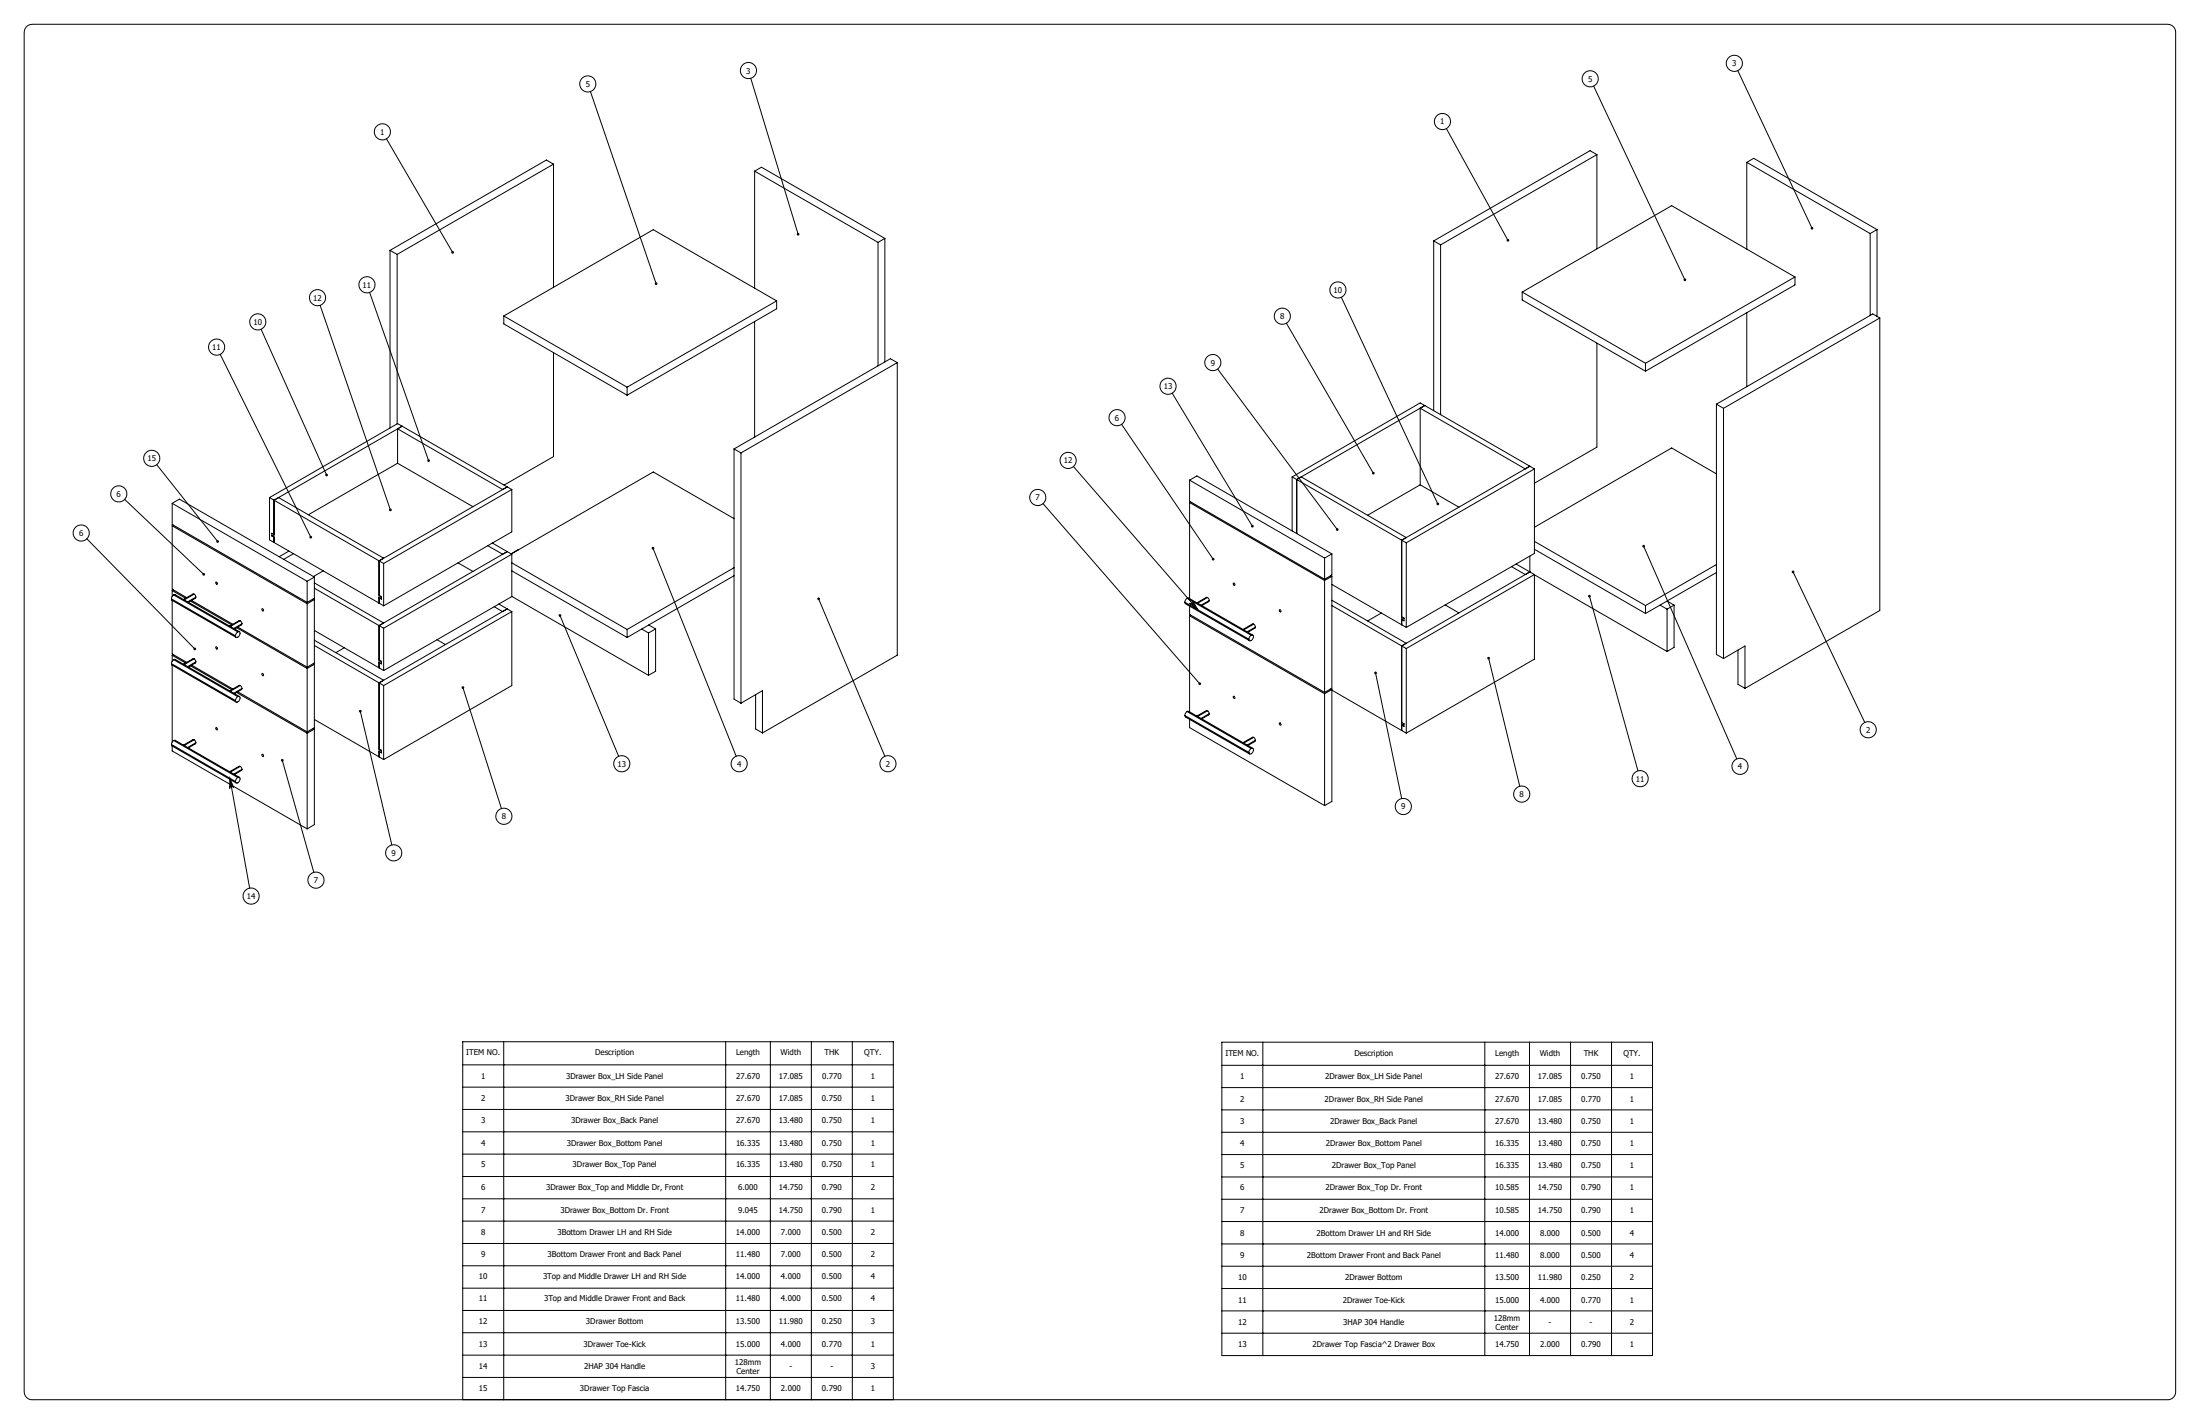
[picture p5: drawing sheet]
<svg xmlns="http://www.w3.org/2000/svg" width="864mm" height="559mm" viewBox="0 0 864 559" stroke-linecap="round" stroke-linejoin="round" font-family="sans-serif">
<g fill="none" stroke="#000" stroke-width=".39">
<path d="M10.2 10.8l1.2-1 1.3-.3h838.2a3.2 3.2 0 0 1 3.1 3.2v533.4a3.1 3.1 0 0 1-3.1 3.2h-838.2a3.2 3.2 0 0 1-3.2-3.2v-533.4zM231.8 35.9l25.8 75.4M294.7 30.7l18.6 61.2M625.6 33.8l35.8 76M682.2 27.7l29.1 61.9M151.7 54.5l26 44.5M567.8 50.4l24.1 43.9M217.3 64.4l-61.4 35.4M217.3 64.4v48.3M217.3 64.4l-2.8-1.6-61.4 35.4M296.2 67.2v45.9M296.2 67.2l48.5 27.9"/>
<path d="M296.2 67.2l2.7-1.6 48.4 28M626.9 60.7l-2.7-1.6-61.4 35.4M626.9 60.7l-61.4 35.4M626.9 60.7v36.9M685.7 63.7v34.1M685.7 63.7l48.4 28M685.7 63.7l2.7-1.6 48.4 28M153.1 98.2l2.8 1.6M153.1 98.2v69.7M155.9 99.8v66.5M344.7 95.1v48.5M347.3 93.6l-2.6 1.5"/>
<path d="M347.3 93.6v48.4M562.8 94.5l2.7 1.6M562.8 94.5v66.7M565.5 96.1v66.6M734.1 91.7v32.1M736.8 90.1l-2.7 1.6M736.8 90.1v34M125.7 119.8l27.5 80.3M145.1 114.8l23.1 66M304.9 118.1l-58.7 33.8M304.9 118.1l-48.5-28-58.6 33.9M304.9 118.1v3.1l-58.7 33.9"/>
<path d="M526.5 116.6l37.9 81.2M597.5 114.6v3.1l48.4 28M597.5 114.6l48.4 28M704.6 108.7v3.1l-58.7 33.9M704.6 108.7l-58.7 33.9M704.6 108.7l-48.4-28-58.7 33.9M86.4 139l35.6 71.8M102.5 129.2l25.7 57.2M197.8 124v3.1l48.4 28M197.8 124l48.4 27.9M217.3 138.4v40.8l-19.4 11.2M296.2 126.2v45.3"/>
<path d="M505 126.8l34.1 58.9M626.9 134.7v40.8l-24.6 14.1M685.7 122.7v29M737.9 124.8l-61.3 35.4M737.9 124.8l-2.7-1.6-61.4 35.4M737.9 124.8v114.8l-52.9 30.5M246.2 151.9v3.2M352.2 142.3l-61.3 35.4M352.2 142.3v114.8l-52.9 30.5M352.2 142.3l-2.7-1.5-61.4 35.4M460.1 154.3l31.5 52.2M478 144.8l46.9 63"/>
<path d="M559.3 159.1l-1.8 1.1M559.3 159.1l41.2 23.9M559.3 159.1l-1.8-1-50.3 29M559.3 159.1l-50.3 29.1M645.9 142.6v3.1M673.8 158.6l2.8 1.6M673.8 158.6v98.2l2.8 1.6M156.1 168.3l41.2 23.8 1.8-1M156.1 168.3v13.5M157.9 167.3l-1.8 1M157.9 167.3l41.2 23.8M157.9 167.3l-1.8-1.1-50.3 29.1"/>
<path d="M157.9 167.3l-50.3 29M288.1 176.2l2.8 1.5M288.1 176.2v98.2l2.8 1.5M290.9 177.7v98.2M440.3 166.5l35.9 52.9M557.5 160.2l41.2 23.8 1.8-1M557.5 160.2v30.1M676.6 160.2v98.2M48.9 196l31.1 29.4M61.5 182.4l23.9 30.1M67.6 197.5v8.3l53 30.6M67.6 197.5l53 30.6"/>
<path d="M67.6 197.5l2.8-1.6 53 30.5M105.8 195.3l43 24.8M105.8 195.3v16.5l43 24.9M107.6 196.3v16.6M107.6 196.3l1.8-1 41.2 23.7-1.8 1.1M156.1 181.8l29.5 17M156.1 181.8l-35.1 20.2M199.1 191.1l1.8 1M199.1 191.1l-50.3 29M200.9 192.1v16.6l-50.3 29M200.9 192.1l-50.3 29M409.4 197.6l61.6 70.7"/>
<path d="M421.4 183.1l48.7 56.1M467 188.4l53 30.6M467 188.4l2.8-1.6 53 30.5M467 188.4v8.3l53 30.6M467 197.2v37.7M467 197.2l53 30.6M467.4 197l-.4 .2M507.2 187.1v21.3M507.2 187.1l1.8 1.1M509 188.2v21.2M509 188.2l41.2 23.8M509 188.2l1.8-1.1 41.2 23.9-1.8 1"/>
<path d="M557.5 190.3l15.2 8.7M557.5 190.3l-20.6 11.9M600.5 183l1.8 1M600.5 183l-50.3 29M602.3 184v33.2l-50.3 29M602.3 184l-50.3 29M673.8 185.9l-17.6-10.1-53.9 31.1M34.1 211.4l42.3 43.2M67.6 206.3v24.9l5.7 3.3M67.6 206.3l53 30.6M68 206.1l-.4 .2M106.7 210.3l.9 .5"/>
<path d="M106.7 209.2l.9 .6-.9 .5zM113.4 216.3l-3.8 2.2M115.2 217.3l-3.8 2.2M191.5 214.1l5.8 3.4 1.8-1M193.3 213.1l5.8 3.4M199.1 216.5l1.8 1M199.1 216.5l-50.3 29M200.7 217.3h.1M200.9 217.5l-50.3 29M200.9 217.5v16.6M203.5 215.8l-2.8 1.5M256.3 215.1l32.7 81.7"/>
<path d="M288.1 203.5l-31.7-18.3-55.7 32.1M520 219v8.3M522.8 217.3l-2.8 1.7M522.8 217.3v8.3l-2.8 1.7M550.2 212v33.2M550.2 212l1.8 1M552 213v33.2M600.5 218.2v6.2M602.3 212.4l43.6 25.2M602.3 215.5l43.6 25.2M645.2 214.3l36.6 83.5M67.3 235l.2 .6 25.2 14.5"/>
<path d="M67.3 235l25.1 14.5M67.6 231.7v2.4M67.6 235.6v21l5.7 3.3M67.6 231.7l5.2 3.1M68 231.5l-.4 .2M68.2 233.5l-.7 .7-.2 .8M68.2 233.5l.6-.1 3.5 2M68.2 233.5l25.1 14.5M72.3 235.4l18.1 10.5M74.8 235.9l16.1 9.3M75.2 235.6l16.2 9.4M76.2 233.2l.7 1.1"/>
<path d="M76.2 233.2l-.5-.1-3.7 2.1M76.2 233.2l-3.9 2.2M76.9 234.3l-.2 .5-2.8 1.5M76.9 234.3l-3.2 1.9M84.7 228.4l.4 .1a.42 .42 0 0 1 .3 .6 .42 .42 0 0 1-.6 .2 .42 .42 0 0 1-.1-.6zM102.9 238.9h.3a.44 .44 0 0 1 .3 .6 .44 .44 0 0 1-.6 .2 .44 .44 0 0 1-.1-.6zM120.6 228.1v8.3M120.6 236.9v24.9M122.9 235l.5 .3M123.4 226.4v8.4l-2.8 1.6M123.4 235.3v24.9l-2.8 1.6M123.4 226.4l-2.8 1.7"/>
<path d="M123.4 230.8l25.4 14.7M123.4 228.7l27.2 15.8-1.8 1M123.4 235.3l-2.8 1.6M126.9 224l-3.9 2.2M148.8 220.1v16.6M148.8 234.6l.9-.5v1zM148.8 220.1l1.8 1M148.8 236.7l1.8 1M148.8 233.6l.9 .5M150.6 221.1v16.6M179.8 220.9l5.8 3.3M194 238.1l3.3 1.9 1.8-1.1"/>
<path d="M195.8 237l3.3 1.9M199.1 238.9l1.8 1.1M199.1 238.9l-50.3 29.1M200.9 234l53.7 31M200.9 240v29l-50.3 29.1M200.9 234.1l-50.3 29M200.9 240l-50.3 29M200.9 220.9l45.3 26.1M200.9 224l45.3 26.2M288.1 222.8l-41.9 24.2M288.1 225.9l-41.9 24.3M321.3 235l26 61.8"/>
<path d="M465.1 236.3l.2 .6 25.2 14.5M465.1 236.3l25.2 14.6M466 234.8l-.6 .6-.3 .9M466 234.8l.6-.1 3.5 2M466 234.8l25.1 14.5M466.9 236.7a.79 .79 0 0 0 1.1 .1 .79 .79 0 0 0 .1-1.1l2 3.5zM467 237.8v3.3l53 30.6M470.1 236.7l18.1 10.5M474 234.5l.7 1.2M474 234.5l-.5-.1-3.7 2.2M474 234.5l-3.9 2.2M474.7 235.7l-.2 .4-2.8 1.6"/>
<path d="M474.7 235.7l-3.2 1.8M484.1 228.9h.4a.44 .44 0 0 1 .4 .5 .44 .44 0 0 1-.7 .3 .44 .44 0 0 1-.1-.6zM502.3 239.3h.3a.39 .39 0 0 1 .4 .5 .39 .39 0 0 1-.6 .2zM520 227.8v43.9M522.4 225.9l.4 .3M522.8 226.2v43.9l-2.8 1.6M522.8 237.6l27.4 15.9M522.8 235.5l29.2 16.9-1.8 1.1M522.8 229.3l27.4 15.9M522.8 226.2l-2.8 1.6M567.3 237.4l5.4 3.1M593.3 222.4l5.4 3.1 1.8-1.1"/>
<path d="M595.1 221.3l5.4 3.1M600.5 224.4l1.8 1.1M600.5 224.4l-50.3 29.1M602.3 225.6l52.1 30.1M602.3 225.5l-50.3 29M602.3 225.5v33.2l-50.3 29M623.9 233.9l19.1 68.6M645.9 237.6v3.1M651.7 237.5l2.7 1.5M654.4 239v16.7M654.4 235.9l2.8 1.6M657.2 237.5v16.5l-2.8 1.7"/>
<path d="M657.2 237.5l-2.8 1.5M673.8 224.7l-27.9 16M673.8 221.5l-27.9 16.1M703.9 224.4l28.1 59.1M67.6 257.1v2.4M67.6 257.1l5.2 3.1M68 256.9l-.4 .2M68.2 258.9l-.7 .7-.2 .8M68.2 258.9l.6-.1 3.5 2M68.2 258.9l25.1 14.5M76.2 258.6l.7 1.1M76.2 258.6l-.4-.1-3.8 2.1"/>
<path d="M76.2 258.6l-3.9 2.2M76.9 259.7l-.2 .5-2.8 1.6M76.9 259.7l-3.2 1.9M84.7 253.9h.4a.44 .44 0 0 1 .3 .6 .44 .44 0 0 1-.6 .2 .44 .44 0 0 1-.1-.6zM90.4 245.9l3.6 2M92.9 246.3l27.7 16M93.3 246.1l27.3 15.7M93.3 248l-.6 .6-.3 .9M93.3 248a.75 .75 0 0 1 1 .3 .75 .75 0 0 1-.3 1 .82 .82 0 0 1-.6 .9 .82 .82 0 0 1-1-.6v-.1M94.3 243.6l.7 1.2M94.3 243.6h-.5l-3.7 2.1M94.3 243.6l-3.9 2.3"/>
<path d="M95 244.8l-.2 .4-2.8 1.6M95 244.8l-3.2 1.8M123.4 247.4l25.4 14.7M123.4 253.3l25.4 14.7M123.4 251.2l27.2 15.7-1.8 1.1M135.1 254.2l-3.3 1.9M148.8 245.5v16.6M148.8 245.5l1.8 1M148.8 259l.9 .5M150.6 246.5v16.6M171.6 251l3.2 1.9M219.8 241.5l23.1 55.3"/>
<path d="M246.2 247v3.2M251.9 246.8l2.7 1.6M254.6 248.4v16.6M254.6 245.3l2.8 1.5M257.4 246.8v16.6l-2.8 1.6M257.4 246.8l-2.8 1.6M467 241.7v37.7M467 241.7l53 30.5M467.4 241.4l-.4 .3M488.2 247.2l3.6 2M491.1 249.3l-.6 .7-.2 .9M491.1 249.3a.72 .72 0 0 1 1 .2 .72 .72 0 0 1-.2 1 .85 .85 0 0 1-.6 .9 .85 .85 0 0 1-1-.4v-.1"/>
<path d="M492.1 244.9l.7 1.2M492.1 244.9h-.5l-3.7 2.1M492.1 244.9l-3.9 2.3M492.8 246.1l-.2 .4-2.8 1.6M492.8 246.1l-3.2 1.8M542.3 240.6l-5.4 3.1M550.2 253.5v33.2M550.2 253.5l1.8 1M550.2 243.1l.9-.5v1zM550.2 245.2l1.8 1M550.2 242.1l.9 .5M552 254.5v33.2"/>
<path d="M584.3 258.3l12.3 50.3M676.6 258.4l8.4-4.9v16.6M682.2 255.1v13.4l2.8 1.6M67.3 260.4l.2 .6 25.2 14.5M67.3 260.4l25.1 14.5M67.6 261v30.2M72.3 260.8l18.1 10.5M74.8 261.3l16.1 9.3M75.2 261l16.2 9.4M90.4 271.3l3.6 2M92.9 271.7l27.7 16M93.3 271.5l27.3 15.7"/>
<path d="M93.3 273.4l-.7 .8-.2 .7M93.3 273.4a.75 .75 0 0 1 1 .3 .75 .75 0 0 1-.3 1 .8 .8 0 0 1-.7 .9 .8 .8 0 0 1-.9-.7M94.3 269l.7 1.2M94.3 269l-.4-.1-3.8 2.2M94.3 269l-3.9 2.3M95 270.2l-.2 .4-2.8 1.6M95 270.2l-3.2 1.8M102.9 264.3l.3 .1a.42 .42 0 0 1 .3 .5 .42 .42 0 0 1-.5 .3 .42 .42 0 0 1-.2-.6zM120.6 262.3v24.9M122.9 260.4l.5 .3M123.4 260.7v24.9l-2.8 1.6M123.4 260.7l-2.8 1.6"/>
<path d="M141.4 279.1l12.4 52.5M148.8 268v29M148.8 262.1l1.8 1M148.8 260l.9-.5v1zM148.8 268l1.8 1M150.6 269v29.1M181.7 269.8l15.1 47.5M290.9 275.9l8.4-4.9v16.6M296.6 272.6v13.5l2.7 1.5M466 279.2l-.6 .6-.3 1M466 279.2l.6-.1 3.5 2.1M466 279.2l25.1 14.5"/>
<path d="M474 278.9l.7 1.2M474 278.9l-.4-.1-3.8 2.2M474 278.9l-3.9 2.3M484.1 273.3h.4a.39 .39 0 0 1 .4 .4 .39 .39 0 0 1-.5 .4zM520 272.2v43.9M522.4 270.3l.4 .3M522.8 270.6v43.9l-2.8 1.6M522.8 270.8l27.4 15.9M522.8 270.6l-2.8 1.6M540 264.1l10.2 49.3M67.3 292.1l.3 .6 25.1 14.5M67.3 292.1l25.1 14.6"/>
<path d="M67.6 292.7v2l53 30.6M68.2 290.6l-.7 .8-.2 .7M68.2 290.6l.5-.1 3.6 2.1M68.2 290.6l25.1 14.5M72.3 292.6l18.1 10.4M76.2 290.3l.7 1.2M76.2 290.3l-.5-.1-3.7 2.2M76.2 290.3l-3.9 2.3M76.9 291.5l-.2 .4-2.8 1.6M76.9 291.5l-3.2 1.8M84.8 285.6l.3 .1a.41 .41 0 0 1 .3 .5 .41 .41 0 0 1-.5 .3 .41 .41 0 0 1-.2-.6zM102.9 296l.4 .1a.4 .4 0 0 1 .3 .5 .4 .4 0 0 1-.6 .3 .4 .4 0 0 1-.2-.5z"/>
<path d="M110.8 298.3l12.4 44M120.6 287.7v37.6M122.9 285.8l.5 .3M123.4 286.1v37.5l-2.8 1.7M123.4 282.3l25.4 14.7M123.4 286.1l-2.8 1.6M148.8 295l.9-.6v1.1zM148.8 297l1.8 1.1M148.8 293.9l.9 .5M465.1 280.8l.2 .5 25.2 14.6M465.1 280.8l25.2 14.5M467 282.3v3.2l53 30.6"/>
<path d="M470.1 281.2l18.1 10.4M474.7 280.1l-.2 .4-2.8 1.6M474.7 280.1l-3.2 1.8M488.2 291.6l3.6 2.1M491.1 293.7l-.6 .6-.2 1M491.1 293.7a.75 .75 0 0 1 1 .4 .75 .75 0 0 1-.3 1 .78 .78 0 0 1-.7 .8 .78 .78 0 0 1-.8-.6M492.1 289.3l.7 1.2M492.1 289.3h-.5l-3.7 2.1M492.1 289.3l-3.9 2.3M492.8 290.5l-.2 .5-2.8 1.6M492.8 290.5l-3.2 1.9M502.2 283.7l.4 .1a.42 .42 0 0 1 .4 .5 .42 .42 0 0 1-.6 .3 .42 .42 0 0 1-.2-.6z"/>
<path d="M550.2 286.7l1.8 1M550.2 284.6l.9-.5v1zM550.2 283.5l.9 .6M90.2 305.4l7.8 43.1M90.2 305.4l1.5 3.7a.79 .79 0 0 0-.9-.5 .79 .79 0 0 0-.6 .8zM90.4 303l3.6 2M93.3 305.1l-.6 .7-.3 .9M93.3 305.1a.75 .75 0 0 1 1 .4 .75 .75 0 0 1-.3 1 .82 .82 0 0 1-.6 .8 .82 .82 0 0 1-1-.5v-.1M94.3 300.7l.7 1.2M94.3 300.7h-.4l-3.8 2.1M94.3 300.7l-3.9 2.3M95 301.9l-.1 .4-2.9 1.6"/>
<path d="M95 301.9l-3.2 1.9M181.6 417.9h169.1M197.7 408.8v140.5M284.9 408.8v140.5M302.4 408.8v140.5M318.5 408.8v140.5M334.6 408.8v140.5M479.6 418h169.1M479.6 409h169.1v123h-169.1zM495.7 409v123M582.9 409v123M600.4 409v123"/>
<path d="M616.5 409v123M632.6 409v123M181.6 426.6h169.1M181.6 435.4h169.1M479.6 426.8h169.1M479.6 435.5h169.1M181.6 444.1h169.1M181.6 452.9h169.1M479.6 444.3h169.1M479.6 453.1h169.1M181.6 461.7h169.1M181.6 470.4h169.1"/>
<path d="M181.6 479.2h169.1M479.6 461.9h169.1M479.6 470.6h169.1M479.6 479.4h169.1M181.6 488h169.1M181.6 496.7h169.1M479.6 488.1h169.1M479.6 496.9h169.1M181.6 505.5h169.1M181.6 514.2h169.1M479.6 505.6h169.1M479.6 514.4h169.1"/>
<path d="M181.6 523h169.1M181.6 531.8h169.1M479.6 523.2h169.1M181.6 540.5h169.1M181.6 549.3v-140.5h169.1v140.5"/>
<circle cx="230.7" cy="32.9" r="3.2"/>
<circle cx="293.8" cy="27.7" r="3.2"/>
<circle cx="624.2" cy="30.9" r="3.2"/>
<circle cx="680.8" cy="24.9" r="3.2"/>
<circle cx="150.1" cy="51.7" r="3.2"/>
<circle cx="566.2" cy="47.7" r="3.2"/>
<circle cx="124.6" cy="116.8" r="3.2"/>
<circle cx="144" cy="111.7" r="3.2"/>
<circle cx="525.2" cy="113.8" r="3.2"/>
<circle cx="85" cy="136.2" r="3.2"/>
<circle cx="101.2" cy="126.3" r="3.2"/>
<circle cx="503.4" cy="124.1" r="3.2"/>
<circle cx="458.5" cy="151.6" r="3.2"/>
<circle cx="476.1" cy="142.3" r="3.2"/>
<circle cx="59.6" cy="179.9" r="3.2"/>
<circle cx="438.5" cy="163.9" r="3.2"/>
<circle cx="46.6" cy="193.8" r="3.2"/>
<circle cx="407.4" cy="195.2" r="3.2"/>
<circle cx="419.3" cy="180.7" r="3.2"/>
<circle cx="31.9" cy="209.2" r="3.2"/>
<circle cx="244.1" cy="299.7" r="3.2"/>
<circle cx="290.2" cy="299.7" r="3.2"/>
<circle cx="348.5" cy="299.7" r="3.2"/>
<circle cx="733.4" cy="286.4" r="3.2"/>
<circle cx="550.9" cy="316.5" r="3.2"/>
<circle cx="597.3" cy="311.6" r="3.2"/>
<circle cx="643.8" cy="305.6" r="3.2"/>
<circle cx="683" cy="300.7" r="3.2"/>
<circle cx="154.6" cy="334.7" r="3.2"/>
<circle cx="197.8" cy="320.3" r="3.2"/>
<circle cx="98.6" cy="351.6" r="3.2"/>
<circle cx="124" cy="345.4" r="3.2"/>
</g>
<path d="M591.6 93.9l-.1 .6 .7 .3-.3-.5 .3 .5a.53 .53 0 0 0 .2-.8 .53 .53 0 0 0-.8-.1zM661 109.4v.8l.6 .1-.2-.5 .2 .5a.53 .53 0 0 0 .2-.8 .53 .53 0 0 0-.8-.1zM710.9 89.2v.8l.6 .1-.2-.5 .2 .5a.54 .54 0 0 0 .2-.9 .54 .54 0 0 0-.8 0zM703.5 224a.53 .53 0 0 0 .2 .9 .53 .53 0 0 0 .7-.5 .53 .53 0 0 0-.7-.5l.2 .5zM644.8 214a.53 .53 0 0 0 .2 .8 .53 .53 0 0 0 .8-.5 .53 .53 0 0 0-.8-.4l.2 .4zM623.5 233.6a.53 .53 0 0 0 .1 .8 .53 .53 0 0 0 .8-.4 .53 .53 0 0 0-.6-.6l.1 .5-.1-.5zM538.8 185.2a.53 .53 0 0 0-.2 .7 .53 .53 0 0 0 .8 .2l-.3-.4 .3 .4a.53 .53 0 0 0 .1-.7 .53 .53 0 0 0-.7-.2zM524.5 207.4v.7l.8 .1-.4-.4 .4 .4a.53 .53 0 0 0 0-.8 .53 .53 0 0 0-.8 0zM564.1 197.3l-.1 .7 .7 .2-.3-.4 .3 .4a.53 .53 0 0 0 .2-.7 .53 .53 0 0 0-.8-.2zM584 257.8a.53 .53 0 0 0 0 .9 .53 .53 0 0 0 .8-.3 .53 .53 0 0 0-.6-.6l.1 .5zM539.6 263.7a.52 .52 0 0 0 .1 .8 .52 .52 0 0 0 .8-.3 .52 .52 0 0 0-.6-.6l.1 .5-.1-.5zM475.9 219a.53 .53 0 0 0-.1 .7 .53 .53 0 0 0 .7 .2l-.3-.5 .3 .5a.53 .53 0 0 0 .1-.8 .53 .53 0 0 0-.7-.1zM466.9 236.7a.79 .79 0 0 0 1.1 .1 .79 .79 0 0 0 .1-1.1l2 3.5zM491.2 206.1v.7l.7 .1-.3-.4 .3 .4a.53 .53 0 0 0 .1-.7 .53 .53 0 0 0-.8-.1zM470.6 267.9a.54 .54 0 0 0 0 .8 .54 .54 0 0 0 .7 0l-.3-.4 .3 .4a.54 .54 0 0 0 0-.7 .54 .54 0 0 0-.7-.1zM177.2 98.7v.6l.6 .3-.1-.6 .2 .5a.53 .53 0 0 0 .1-.8 .53 .53 0 0 0-.8 0zM257.3 110.9l-.3 .6 .6 .4v-.6l.1 .5a.53 .53 0 0 0 .3-.7 .53 .53 0 0 0-.7-.2zM312.9 91.6v.7l.5 .1-.1-.5 .1 .5a.53 .53 0 0 0 .3-.8 .53 .53 0 0 0-.8 0zM127.8 186.1v.6l.6 .2-.2-.5 .2 .5a.53 .53 0 0 0 .2-.8 .53 .53 0 0 0-.8 0zM152.9 199.7l-.1 .6 .6 .3-.2-.5 .2 .5a.53 .53 0 0 0 .3-.8 .53 .53 0 0 0-.8-.1zM121.6 210.5v.6l.6 .2-.2-.5 .2 .5a.53 .53 0 0 0 .2-.8 .53 .53 0 0 0-.8 0zM167.9 180.3v.8l.5 .2-.2-.5 .2 .5a.54 .54 0 0 0 .3-.8 .54 .54 0 0 0-.8-.2zM181.3 269.5a.54 .54 0 0 0 .2 .8 .54 .54 0 0 0 .8-.5 .54 .54 0 0 0-.8-.5l.2 .5-.2-.5zM141 278.7a.52 .52 0 0 0 .2 .9 .52 .52 0 0 0 .7-.4 .52 .52 0 0 0-.6-.6l.1 .5-.1-.5zM90.2 305.4l1.5 3.7a.79 .79 0 0 0-.9-.5 .79 .79 0 0 0-.6 .8zM110.4 298a.53 .53 0 0 0 .1 .8 .53 .53 0 0 0 .8-.3 .53 .53 0 0 0-.6-.6l.1 .4-.1-.4zM76.1 254.2a.54 .54 0 0 0 0 .8 .54 .54 0 0 0 .7 0l-.4-.4 .4 .4a.54 .54 0 0 0 0-.7 .54 .54 0 0 0-.7-.1zM79.7 224.9a.54 .54 0 0 0-.1 .8 .54 .54 0 0 0 .8 0l-.4-.3 .4 .3 .1-.6zM85.1 212.1a.53 .53 0 0 0-.1 .7 .53 .53 0 0 0 .8 .1l-.4-.4 .4 .4a.53 .53 0 0 0 0-.7 .53 .53 0 0 0-.7-.1zM219.4 241.1a.53 .53 0 0 0 .2 .9 .53 .53 0 0 0 .7-.5 .53 .53 0 0 0-.7-.5l.2 .5-.2-.5zM256 214.7a.54 .54 0 0 0-.1 .9 .54 .54 0 0 0 .9-.3 .54 .54 0 0 0-.6-.7l.1 .5zM321 234.6a.53 .53 0 0 0 .2 .9 .53 .53 0 0 0 .7-.6 .53 .53 0 0 0-.8-.4l.2 .5-.2-.5z" fill="#000"/>
<g font-size="3.1">
<text x="293" y="28.8">3</text>
<text x="680" y="26">3</text>
<text x="229.9" y="34.1">5</text>
<text x="623.4" y="32.1">5</text>
<text x="149.3" y="52.9">1</text>
<text x="565.4" y="48.8">1</text>
<text x="142.4" y="112.9">11</text>
<text x="123" y="118">12</text>
<text x="523.5" y="114.9">10</text>
<text x="502.5" y="125.2">8</text>
<text x="99.5" y="127.5">10</text>
<text x="83.3" y="137.4">11</text>
<text x="475.3" y="143.4">9</text>
<text x="456.8" y="152.7">13</text>
<text x="437.7" y="165.1">6</text>
<text x="57.9" y="181">15</text>
<text x="417.6" y="181.8">12</text>
<text x="45.8" y="195">6</text>
<text x="406.5" y="196.4">7</text>
<text x="31" y="210.3">6</text>
<text x="732.5" y="287.5">2</text>
<text x="242.4" y="300.9">13</text>
<text x="289.3" y="300.9">4</text>
<text x="347.7" y="300.9">2</text>
<text x="682.2" y="301.9">4</text>
<text x="642.1" y="306.7">11</text>
<text x="550" y="317.6">9</text>
<text x="596.5" y="312.8">8</text>
<text x="197" y="321.5">8</text>
<text x="153.7" y="335.8">9</text>
<text x="123.2" y="346.5">7</text>
<text x="96.9" y="352.8">14</text>
<text x="183" y="414.2">ITEM NO.</text>
<text x="233.6" y="414.2">Description</text>
<text x="288.9" y="414.2">Length</text>
<text x="306.4" y="414.2">Width</text>
<text x="323.7" y="414.2">THK</text>
<text x="339.3" y="414.2">QTY.</text>
<text x="481" y="414.3">ITEM NO.</text>
<text x="531.6" y="414.3">Description</text>
<text x="586.9" y="414.3">Length</text>
<text x="604.4" y="414.3">Width</text>
<text x="621.7" y="414.3">THK</text>
<text x="637.3" y="414.3">QTY.</text>
<text x="188.8" y="423.3">1</text>
<text x="222.2" y="423.3">3Drawer Box_LH Side Panel</text>
<text x="288.9" y="423.3">27.670</text>
<text x="305.7" y="423.3">17.085</text>
<text x="322.7" y="423.3">0.770</text>
<text x="341.8" y="423.3">1</text>
<text x="486.8" y="423.5">1</text>
<text x="520.2" y="423.5">2Drawer Box_LH Side Panel</text>
<text x="586.9" y="423.5">27.670</text>
<text x="603.7" y="423.5">17.085</text>
<text x="620.7" y="423.5">0.750</text>
<text x="639.8" y="423.5">1</text>
<text x="188.8" y="432.1">2</text>
<text x="222" y="432.1">3Drawer Box_RH Side Panel</text>
<text x="288.9" y="432.1">27.670</text>
<text x="305.7" y="432.1">17.085</text>
<text x="322.7" y="432.1">0.750</text>
<text x="341.8" y="432.1">1</text>
<text x="486.8" y="432.3">2</text>
<text x="520" y="432.3">2Drawer Box_RH Side Panel</text>
<text x="586.9" y="432.3">27.670</text>
<text x="603.7" y="432.3">17.085</text>
<text x="620.7" y="432.3">0.770</text>
<text x="639.8" y="432.3">1</text>
<text x="188.8" y="440.9">3</text>
<text x="224.2" y="440.9">3Drawer Box_Back Panel</text>
<text x="288.9" y="440.9">27.670</text>
<text x="305.7" y="440.9">13.480</text>
<text x="322.7" y="440.9">0.750</text>
<text x="341.8" y="440.9">1</text>
<text x="486.8" y="441">3</text>
<text x="522.2" y="441">2Drawer Box_Back Panel</text>
<text x="586.9" y="441">27.670</text>
<text x="603.7" y="441">13.480</text>
<text x="620.7" y="441">0.750</text>
<text x="639.8" y="441">1</text>
<text x="188.8" y="449.6">4</text>
<text x="222.4" y="449.6">3Drawer Box_Bottom Panel</text>
<text x="288.9" y="449.6">16.335</text>
<text x="305.7" y="449.6">13.480</text>
<text x="322.7" y="449.6">0.750</text>
<text x="341.8" y="449.6">1</text>
<text x="486.8" y="449.8">4</text>
<text x="520.4" y="449.8">2Drawer Box_Bottom Panel</text>
<text x="586.9" y="449.8">16.335</text>
<text x="603.7" y="449.8">13.480</text>
<text x="620.7" y="449.8">0.750</text>
<text x="639.8" y="449.8">1</text>
<text x="188.8" y="458.1">5</text>
<text x="224.8" y="458.1">3Drawer Box_Top Panel</text>
<text x="288.9" y="458.1">16.335</text>
<text x="305.7" y="458.1">13.480</text>
<text x="322.7" y="458.1">0.750</text>
<text x="341.8" y="458.1">1</text>
<text x="486.8" y="458.3">5</text>
<text x="522.8" y="458.3">2Drawer Box_Top Panel</text>
<text x="586.9" y="458.3">16.335</text>
<text x="603.7" y="458.3">13.480</text>
<text x="620.7" y="458.3">0.750</text>
<text x="639.8" y="458.3">1</text>
<text x="188.8" y="466.9">6</text>
<text x="214.4" y="466.9">3Drawer Box_Top and Middle Dr, Front</text>
<text x="289.8" y="466.9">6.000</text>
<text x="305.7" y="466.9">14.750</text>
<text x="322.7" y="466.9">0.790</text>
<text x="341.8" y="466.9">2</text>
<text x="486.8" y="467.1">6</text>
<text x="520.3" y="467.1">2Drawer Box_Top Dr. Front</text>
<text x="586.9" y="467.1">10.585</text>
<text x="603.7" y="467.1">14.750</text>
<text x="620.7" y="467.1">0.790</text>
<text x="639.8" y="467.1">1</text>
<text x="188.8" y="475.9">7</text>
<text x="220" y="475.9">3Drawer Box_Bottom Dr. Front</text>
<text x="289.8" y="475.9">9.045</text>
<text x="305.7" y="475.9">14.750</text>
<text x="322.7" y="475.9">0.790</text>
<text x="341.8" y="475.9">1</text>
<text x="486.8" y="476.1">7</text>
<text x="518" y="476.1">2Drawer Box_Bottom Dr. Front</text>
<text x="586.9" y="476.1">10.585</text>
<text x="603.7" y="476.1">14.750</text>
<text x="620.7" y="476.1">0.790</text>
<text x="639.8" y="476.1">1</text>
<text x="188.8" y="484.7">8</text>
<text x="218.8" y="484.7">3Bottom Drawer LH and RH Side</text>
<text x="288.9" y="484.7">14.000</text>
<text x="306.6" y="484.7">7.000</text>
<text x="322.7" y="484.7">0.500</text>
<text x="341.8" y="484.7">2</text>
<text x="486.8" y="484.9">8</text>
<text x="516.8" y="484.9">2Bottom Drawer LH and RH Side</text>
<text x="586.9" y="484.9">14.000</text>
<text x="604.6" y="484.9">8.000</text>
<text x="620.7" y="484.9">0.500</text>
<text x="639.8" y="484.9">4</text>
<text x="188.8" y="493.5">9</text>
<text x="215" y="493.5">3Bottom Drawer Front and Back Panel</text>
<text x="288.9" y="493.5">11.480</text>
<text x="306.6" y="493.5">7.000</text>
<text x="322.7" y="493.5">0.500</text>
<text x="341.8" y="493.5">2</text>
<text x="486.8" y="493.6">9</text>
<text x="513" y="493.6">2Bottom Drawer Front and Back Panel</text>
<text x="586.9" y="493.6">11.480</text>
<text x="604.6" y="493.6">8.000</text>
<text x="620.7" y="493.6">0.500</text>
<text x="639.8" y="493.6">4</text>
<text x="188" y="501.9">10</text>
<text x="213.2" y="501.9">3Top and Middle Drawer LH and RH Side</text>
<text x="288.9" y="501.9">14.000</text>
<text x="306.6" y="501.9">4.000</text>
<text x="322.7" y="501.9">0.500</text>
<text x="341.8" y="501.9">4</text>
<text x="486" y="502.4">10</text>
<text x="528" y="502.4">2Drawer Bottom</text>
<text x="586.9" y="502.4">13.500</text>
<text x="603.7" y="502.4">11.980</text>
<text x="620.7" y="502.4">0.250</text>
<text x="639.8" y="502.4">2</text>
<text x="188" y="510.7">11</text>
<text x="213.6" y="510.7">3Top and Middle Drawer Front and Back</text>
<text x="288.9" y="510.7">11.480</text>
<text x="306.6" y="510.7">4.000</text>
<text x="322.7" y="510.7">0.500</text>
<text x="341.8" y="510.7">4</text>
<text x="486" y="511.2">11</text>
<text x="527.1" y="511.2">2Drawer Toe-Kick</text>
<text x="586.9" y="511.2">15.000</text>
<text x="604.6" y="511.2">4.000</text>
<text x="620.7" y="511.2">0.770</text>
<text x="639.8" y="511.2">1</text>
<text x="188" y="519.7">12</text>
<text x="230" y="519.7">3Drawer Bottom</text>
<text x="288.9" y="519.7">13.500</text>
<text x="305.7" y="519.7">11.980</text>
<text x="322.7" y="519.7">0.250</text>
<text x="341.8" y="519.7">3</text>
<text x="486" y="519.9">12</text>
<text x="527.3" y="519.9">3HAP 304 Handle</text>
<text x="586.5" y="518.4">128mm</text>
<text x="587.1" y="521.8">Center</text>
<text x="607.9" y="519.9">-</text>
<text x="624" y="519.9">-</text>
<text x="639.8" y="519.9">2</text>
<text x="188" y="528.5">13</text>
<text x="229.1" y="528.5">3Drawer Toe-Kick</text>
<text x="288.9" y="528.5">15.000</text>
<text x="306.6" y="528.5">4.000</text>
<text x="322.7" y="528.5">0.770</text>
<text x="341.8" y="528.5">1</text>
<text x="486" y="528.4">13</text>
<text x="515.2" y="528.4">2Drawer Top Fascia^2 Drawer Box</text>
<text x="586.9" y="528.4">14.750</text>
<text x="604.6" y="528.4">2.000</text>
<text x="620.7" y="528.4">0.790</text>
<text x="639.8" y="528.4">1</text>
<text x="188" y="537.3">14</text>
<text x="229.3" y="537.3">2HAP 304 Handle</text>
<text x="288.5" y="535.8">128mm</text>
<text x="289.1" y="539.1">Center</text>
<text x="309.9" y="537.3">-</text>
<text x="326" y="537.3">-</text>
<text x="341.8" y="537.3">3</text>
<text x="188" y="545.8">15</text>
<text x="227.7" y="545.8">3Drawer Top Fascia</text>
<text x="288.9" y="545.8">14.750</text>
<text x="306.6" y="545.8">2.000</text>
<text x="322.7" y="545.8">0.790</text>
<text x="341.8" y="545.8">1</text>
</g>
</svg>
